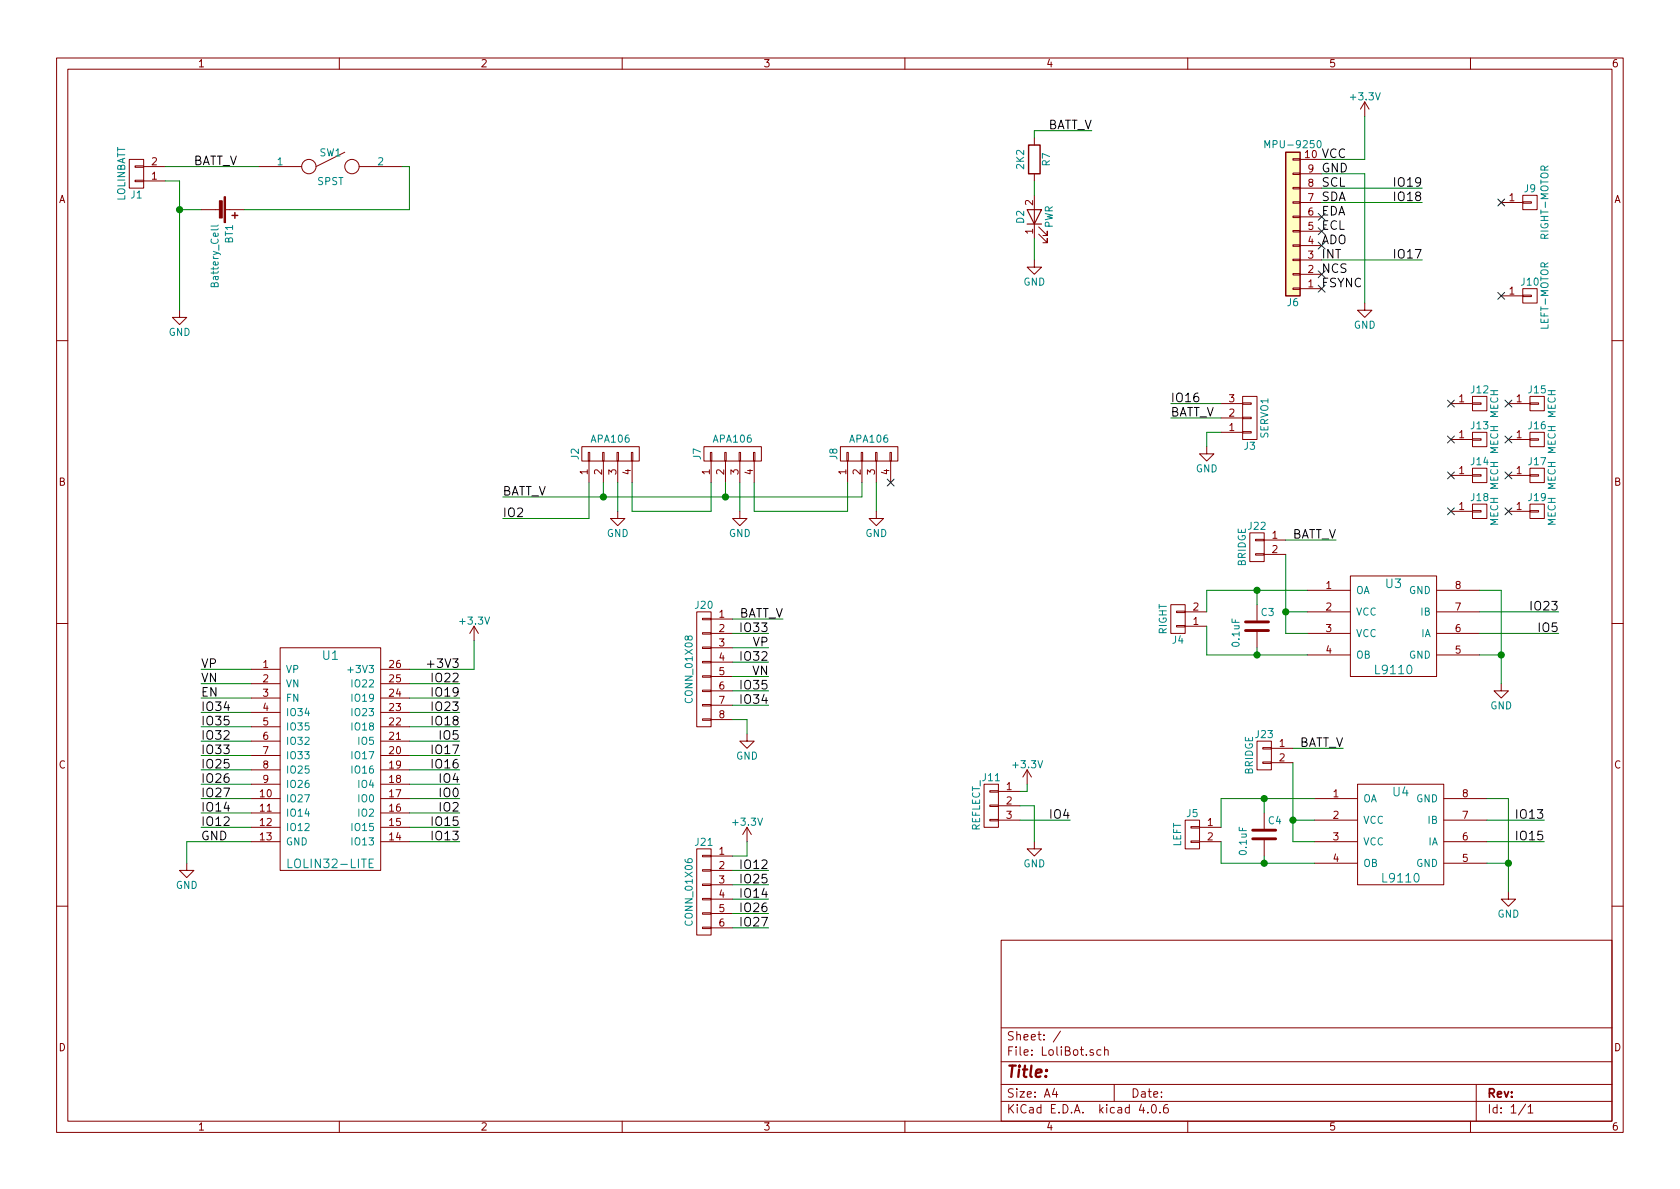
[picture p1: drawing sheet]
<svg xmlns="http://www.w3.org/2000/svg" width="297mm" height="210mm" viewBox="0 0 297 210" stroke-linecap="round" stroke-linejoin="round" font-family="sans-serif">
<g fill="none" stroke="#840000" stroke-width=".18">
<path d="M10 10.3h277v189.9h-277zM12 12.2h273v186.1h-273zM60 10.3v1.9M110 10.3v1.9M160 10.3v1.9M210 10.3v1.9M241.3 18l-.8 1.3M241.3 18v2.6M241.3 18l.8 1.3M260 10.3v1.9M22.9 28.2h2.5v5.1h-2.5zM23.9 29.3h1.5v.3h-1.5z"/>
<path d="M23.9 31.9h1.5v.2h-1.5zM25.4 32h3.8M25.4 29.5h3.8M35.6 37.1h3.3M39.9 37.1h3.3M45.7 29.5h7.6M61 26.9l-5.1 2.6M63.5 29.5h7.6M182.9 24.4v1.2M182.9 30.7v1.3M182.9 34.5v7.7M228.6 28.1h1.3v.2h-1.3z"/>
<path d="M228.6 30.6h1.3v.3h-1.3zM228.6 33.1h1.3v.3h-1.3zM228.6 35.7h1.3v.2h-1.3zM228.6 38.2h1.3v.3h-1.3zM229.9 38.3h3.8M229.9 35.8h3.8M229.9 33.3h3.8M229.9 30.7h3.8M229.9 28.2h3.8M265.4 35.8h3.8M269.2 35.7h1.6v.2h-1.6zM269.2 34.5h2.6v2.6h-2.6z"/>
<path d="M31.7 54.9v1.2h1.3l-1.3 1.3-1.2-1.3h1.2M182.9 46v1.2h1.2l-1.2 1.3-1.3-1.3h1.3M183.6 41.4l1.6 1.5v-.7v.7h-.8M183.6 40.1l1.6 1.6v-.8v.8h-.8M228.6 40.8h1.3v.2h-1.3zM228.6 43.3h1.3v.3h-1.3zM228.6 45.8h1.3v.3h-1.3zM228.6 48.4h1.3v.2h-1.3zM228.6 50.9h1.3v.3h-1.3zM229.9 51h3.8M229.9 48.5h3.8M229.9 46h3.8"/>
<path d="M229.9 43.4h3.8M229.9 40.9h3.8M241.3 53.6v1.3h1.3l-1.3 1.2-1.3-1.2h1.3M265.4 52.3h3.8M269.2 52.2h1.6v.2h-1.6zM269.2 51h2.6v2.6h-2.6zM10 60.2h2M102.9 79h10.1v2.5h-10.1zM124.5 79h10.1v2.5h-10.1zM148.6 79h10.1v2.5h-10.1zM213.4 79v1.3h1.2l-1.2 1.2-1.3-1.2h1.3M215.9 76.4h3.8"/>
<path d="M215.9 73.9h3.8M215.9 71.4h3.8M219.7 71.2h1.5v.3h-1.5zM219.7 73.8h1.5v.2h-1.5zM219.7 76.3h1.5v.3h-1.5zM219.7 70.1h2.5v7.6h-2.5zM256.5 71.4h3.8M256.5 77.7h3.8M260.3 71.2h1.6v.3h-1.6zM260.3 70.1h2.6v2.5h-2.6zM260.3 77.6h1.6v.2h-1.6zM260.3 76.4h2.6v2.6h-2.6z"/>
<path d="M266.7 71.4h3.8M266.7 77.7h3.8M270.5 71.2h1.5v.3h-1.5zM270.5 70.1h2.5v2.5h-2.5zM270.5 77.6h1.5v.2h-1.5zM270.5 76.4h2.5v2.6h-2.5zM285 60.2h2M104 80h.3v1.5h-.3zM104.1 81.5v3.8M106.6 80h.2v1.5h-.2zM106.7 81.5v3.8M109.1 80h.2v1.5h-.2z"/>
<path d="M109.2 90.4v1.3h1.3l-1.3 1.3-1.3-1.3h1.3M109.2 81.5v3.8M111.6 80h.3v1.5h-.3zM111.8 81.5v3.8M125.6 80h.3v1.5h-.3zM125.7 81.5v3.8M128.1 80h.3v1.5h-.3zM128.3 81.5v3.8M130.7 80h.2v1.5h-.2zM130.8 90.4v1.3h1.3l-1.3 1.3-1.3-1.3h1.3M130.8 81.5v3.8M133.2 80h.3v1.5h-.3z"/>
<path d="M133.3 81.5v3.8M149.7 80h.3v1.5h-.3zM149.9 81.5v3.8M152.3 80h.2v1.5h-.2zM152.4 81.5v3.8M154.8 80h.3v1.5h-.3zM154.9 90.4v1.3h1.3l-1.3 1.3-1.2-1.3h1.2M154.9 81.5v3.8M157.4 80h.2v1.5h-.2zM157.5 81.5v3.8M221 94.2h2.5v5.1h-2.5zM222 97.9h1.5v.3h-1.5z"/>
<path d="M222 95.4h1.5v.2h-1.5zM223.5 95.5h3.8M223.5 98h3.8M256.5 84.1h3.8M256.5 90.4h3.8M260.3 83.9h1.6v.3h-1.6zM260.3 82.8h2.6v2.5h-2.6zM260.3 90.3h1.6v.2h-1.6zM260.3 89.1h2.6v2.6h-2.6zM266.7 84.1h3.8M266.7 90.4h3.8M270.5 83.9h1.5v.3h-1.5z"/>
<path d="M270.5 82.8h2.5v2.5h-2.5zM270.5 90.3h1.5v.2h-1.5zM270.5 89.1h2.5v2.6h-2.5zM10 110.3h2M44.4 118.4h5.1M49.5 114.5h17.8v39.4h-17.8zM67.3 118.4h5.1M83.8 110.7l-.7 1.3M83.8 110.7v2.6M83.8 110.7l.8 1.3M123.2 108.2h2.5v20.3h-2.5zM124.2 119.5h1.5v.3h-1.5z"/>
<path d="M124.2 117h1.5v.2h-1.5zM124.2 114.4h1.5v.3h-1.5zM124.2 111.9h1.5v.2h-1.5zM124.2 109.3h1.5v.3h-1.5zM125.7 112h3.8M125.7 109.5h3.8M125.7 114.5h3.8M125.7 117.1h3.8M125.7 119.6h3.8M207 106.9h2.5v5.1h-2.5zM208 108.1h1.5v.2h-1.5zM208 110.6h1.5v.3h-1.5z"/>
<path d="M209.5 108.2h3.9M209.5 110.7h3.9M222.2 106.9v2.8M222.2 111.8v2.7M231.1 104.4h7.7M231.1 108.2h7.7M231.1 112h7.7M231.1 115.8h7.7M238.8 101.8h15.2v17.8h-15.2zM254 104.4h7.6M254 108.2h7.6M254 112h7.6"/>
<path d="M254 115.8h7.6M285 110.3h2M44.4 120.9h5.1M44.4 123.4h5.1M44.4 126h5.1M44.4 128.5h5.1M44.4 131.1h5.1M44.4 133.6h5.1M44.4 136.1h5.1M44.4 138.7h5.1M67.3 120.9h5.1M67.3 123.4h5.1"/>
<path d="M67.3 126h5.1M67.3 128.5h5.1M67.3 131.1h5.1M67.3 133.6h5.1M67.3 136.1h5.1M67.3 138.7h5.1M124.2 127.1h1.5v.3h-1.5zM124.2 124.6h1.5v.2h-1.5zM124.2 122h1.5v.3h-1.5zM125.7 122.2h3.8M125.7 124.7h3.8M125.7 127.2h3.8"/>
<path d="M132.1 129.8v1.3h1.2l-1.2 1.2-1.3-1.2h1.3M174 138.7h2.5v7.6h-2.5zM175 139.8h1.5v.3h-1.5zM176.5 139.9h3.8M181.6 136.1l-.8 1.3M181.6 136.1v2.6M181.6 136.1l.8 1.3M222.2 131.1h2.6v5h-2.6zM223.3 134.7h1.5v.3h-1.5zM223.3 132.2h1.5v.3h-1.5zM224.8 132.3h3.8M224.8 134.9h3.8"/>
<path d="M240 138.7h15.3v17.8h-15.3zM265.4 120.9v1.3h1.3l-1.3 1.2-1.2-1.2h1.2M33 152.6v1.3h1.3l-1.3 1.3-1.3-1.3h1.3M44.4 141.2h5.1M44.4 148.8h5.1M44.4 146.3h5.1M44.4 143.8h5.1M67.3 141.2h5.1M67.3 148.8h5.1M67.3 146.3h5.1M67.3 143.8h5.1M123.2 150.1h2.5v15.2h-2.5z"/>
<path d="M124.2 158.9h1.5v.2h-1.5zM124.2 156.3h1.5v.3h-1.5zM124.2 153.8h1.5v.2h-1.5zM124.2 151.3h1.5v.2h-1.5zM125.7 151.4h3.8M125.7 153.9h3.8M125.7 156.5h3.8M125.7 159h3.8M132.1 146.3l-.8 1.3M132.1 146.3v2.5M132.1 146.3l.7 1.3M175 144.9h1.5v.3h-1.5z"/>
<path d="M175 142.4h1.5v.2h-1.5zM176.5 145h3.8M176.5 142.5h3.8M182.9 148.8v1.3h1.2l-1.2 1.3-1.3-1.3h1.3M209.5 145h2.6v5.1h-2.6zM210.6 148.7h1.5v.3h-1.5zM210.6 146.2h1.5v.2h-1.5zM212.1 148.8h3.8M212.1 146.3h3.8M223.5 143.8v2.8M223.5 148.6v2.8M232.4 141.2h7.6"/>
<path d="M232.4 145h7.6M232.4 148.8h7.6M232.4 152.6h7.6M255.3 141.2h7.6M255.3 145h7.6M255.3 148.8h7.6M255.3 152.6h7.6M266.7 157.7v1.3h1.3l-1.3 1.3-1.3-1.3h1.3M10 160.2h2M124.2 164h1.5v.2h-1.5zM124.2 161.4h1.5v.3h-1.5zM125.7 161.5h3.8"/>
<path d="M125.7 164.1h3.8M177 166.3h108v32h-108zM285 160.2h2M60 198.3v1.9M110 198.3v1.9M160 198.3v1.9M177 194.8h108M177 191.8h108M177 187.8h108M177 181.8h108M186.4 192.5l-.3 1h.9M186.8 193v1"/>
<path d="M187.5 182.3l-1.3 2M193.3 185.7a.37 .37 0 0 0-.6 .1l.1 .2 .5 .2 .1 .1-.3 .3-.4-.1M194.6 185.7l-.4-.1-.3 .3 .1 .6 .2 .1 .4-.1M195.3 185.7l.2-.1 .4 .1v.9M195.3 185.1v1.5M197 191.8v3M201.8 195.2l-.4 1.1h1M202.9 196.7v.1M203.8 195.4l.1-.1a.81 .81 0 0 1 .6 .6 .81 .81 0 0 1-.3 .8l-.1 .1a.8 .8 0 0 1-.6-.6 .8 .8 0 0 1 .3-.8zM205.1 196.7v.1M206.4 195.3a.59 .59 0 0 0-.7 .7l.1 .7 .2 .1 .5-.1 .1-.5-.2-.2-.4-.1-.3 .3M210 198.3v1.9"/>
<path d="M260 198.3v1.9M261 191.8v6.5M269.7 195.2l-1.2 2M270.2 195.8l.4-.5v1.5M270.2 196.8h.8"/>
<circle cx="54.6" cy="29.5" r="1.27"/>
<circle cx="62.2" cy="29.5" r="1.27"/>
</g>
<g fill="#840000" stroke="#840000" stroke-width=".18">
<path d="M39.6 34.8h.3v4.6h-.3z"/>
<path d="M38.8 35.5h.5v3.1h-.5z"/>
</g>
<path d="M41 38.1h1M41.5 37.6v1M181.9 25.6h2v5.1h-2zM227.3 26.9h2.6v25.4h-2.6z" fill="none" stroke="#840000" stroke-width=".25"/>
<path d="M38.6 39.8l-.2 .2h-1.1M223.6 26.1v-1.2l.5 .8 .4-.8v1.2M233 25l.1-.1a.67 .67 0 0 1 .5 .6 .67 .67 0 0 1-.5 .6l-.1-.1-.1-.4zM61.5 118.5h1M65.3 152.6h.5M66 151.9h-.7v1.5h.7" fill="none" stroke="#008484" stroke-width=".18"/>
<g fill="none" stroke="#008400" stroke-width=".18">
<path d="M29.2 32h2.5v22.9M29.2 29.5h16.5M31.7 37.1h3.9M71.1 29.5h1.3v7.6h-29.2M182.9 32v2.5M193 23.1h-10.1v1.3M233.7 30.7h7.6v22.9M233.7 33.3h17.8M233.7 35.8h17.8M241.3 20.6v7.6h-7.6M182.9 42.2v3.8M233.7 46h17.8"/>
<path d="M207 73.9h8.9M207 71.4h8.9M215.9 76.4h-2.5v2.6M104.1 85.3v6.4h-15.2M106.7 85.3v2.6M109.2 85.3v5.1M111.8 85.3v5.1h13.9v-5.1M128.3 85.3v2.6M130.8 85.3v5.1M133.3 85.3v5.1h16.6v-5.1M152.4 85.3v2.6h-63.5M154.9 85.3v5.1"/>
<path d="M227.3 98v14h3.8M227.3 95.5h8.9M35.6 118.4h8.8M83.8 113.3v5.1h-11.4M129.5 112h6.4M129.5 109.5h8.9M129.5 114.5h6.4M129.5 117.1h6.4M129.5 119.6h6.4M213.4 110.7v5.1h17.7M222.2 104.4v2.5M222.2 114.5v1.3"/>
<path d="M227.3 108.2h3.8M231.1 104.4h-17.7v3.8M261.6 104.4h3.8v16.5M261.6 115.8h3.8M261.6 112h14M261.6 108.2h14M35.6 120.9h8.8M35.6 123.4h8.8M35.6 126h8.8M35.6 128.5h8.8M35.6 131.1h8.8M35.6 133.6h8.8"/>
<path d="M35.6 136.1h8.8M35.6 138.7h8.8M72.4 120.9h8.9M72.4 123.4h8.9M72.4 126h8.9M72.4 128.5h8.9M72.4 131.1h8.9M72.4 133.6h8.9M72.4 136.1h8.9M72.4 138.7h8.9M129.5 127.2h2.6v2.6M129.5 122.2h6.4"/>
<path d="M129.5 124.7h6.4M181.6 138.7v1.2h-1.3M228.6 134.9v13.9h3.8M228.6 132.3h8.9M35.6 141.2h8.8M35.6 143.8h8.8M35.6 146.3h8.8M44.4 148.8h-11.4v3.8M72.4 141.2h8.9M72.4 148.8h8.9M72.4 143.8h8.9M72.4 146.3h8.9"/>
<path d="M129.5 153.9h6.4M129.5 156.5h6.4M129.5 159h6.4M132.1 148.8v2.6h-2.6M180.3 142.5h2.6v6.3M180.3 145h8.9M215.9 148.8v3.8h16.5M223.5 141.2v2.6M223.5 151.4v1.2M228.6 145h3.8M232.4 141.2h-16.5v5.1M262.9 141.2h3.8v16.5"/>
<path d="M262.9 152.6h3.8M262.9 148.8h10.1M262.9 145h10.1M129.5 161.5h6.4M129.5 164.1h6.4"/>
</g>
<g fill="#008400" stroke="#008400" stroke-width=".25">
<circle cx="31.8" cy="37.1" r=".51"/>
<circle cx="265.4" cy="115.8" r=".51"/>
<circle cx="227.3" cy="108.2" r=".51"/>
<circle cx="266.7" cy="152.6" r=".51"/>
<circle cx="228.6" cy="145" r=".51"/>
<circle cx="223.5" cy="152.6" r=".51"/>
<circle cx="223.5" cy="141.2" r=".51"/>
<circle cx="222.3" cy="104.4" r=".51"/>
<circle cx="222.3" cy="115.8" r=".51"/>
<circle cx="106.7" cy="87.9" r=".51"/>
<circle cx="128.3" cy="87.9" r=".51"/>
</g>
<path d="M181.6 37.1h2.5l-1.2 2.5zM181.6 39.6h2.5" fill="none" stroke="#840000" stroke-width=".2"/>
<path d="M75.6 117.4h1.1" fill="none" stroke="#000" stroke-width=".18"/>
<path d="M227.3 26.9h2.6v25.4h-2.6z" fill="#ffffc2" stroke="#ffffc2" stroke-width=".18"/>
<g fill="none" stroke="#000084" stroke-width=".18">
<path d="M233.1 37.7l1.2 1.3M234.3 37.7l-1.2 1.3M264.8 35.2l1.2 1.2M266 35.2l-1.2 1.2M233.1 50.4l1.2 1.3M233.1 47.9l1.2 1.2M233.1 42.8l1.2 1.2M233.1 40.3l1.2 1.2M234.3 50.4l-1.2 1.3M234.3 47.9l-1.2 1.2M234.3 42.8l-1.2 1.2M234.3 40.3l-1.2 1.2"/>
<path d="M264.8 51.7l1.2 1.2M266 51.7l-1.2 1.2M255.9 77.1l1.2 1.2M255.9 70.8l1.2 1.2M257.1 77.1l-1.2 1.2M257.1 70.8l-1.2 1.2M266.1 70.8l1.2 1.2M266.1 77.1l1.2 1.2M267.3 70.8l-1.2 1.2M267.3 77.1l-1.2 1.2M156.9 84.7l1.2 1.2M158.1 84.7l-1.2 1.2"/>
<path d="M255.9 89.8l1.2 1.2M255.9 83.5l1.2 1.2M257.1 89.8l-1.2 1.2M257.1 83.5l-1.2 1.2M266.1 83.5l1.2 1.2M266.1 89.8l1.2 1.2M267.3 83.5l-1.2 1.2M267.3 89.8l-1.2 1.2"/>
</g>
<path d="M220.2 111.5h4.1M220.2 110h4.1M221.5 148.3h4.1M221.5 146.8h4.1" fill="none" stroke="#840000" stroke-width=".51"/>
<text font-size="2.8" fill="#840000" x="178" y="190.5">Title:</text>
<g font-size="2.1">
<text x="184.8" y="22.9">BATT_V</text>
<text x="34.3" y="29.2">BATT_V</text>
<text x="233.7" y="27.9">VCC</text>
<text x="233.7" y="30.5">GND</text>
<text x="233.7" y="33">SCL</text>
<text x="233.7" y="35.6">SDA</text>
<text x="246.9" y="33">IO19</text>
<text x="246.9" y="35.6">IO18</text>
<text x="233.7" y="38.1">EDA</text>
<text x="233.7" y="40.6">ECL</text>
<text x="233.7" y="43.2">ADO</text>
<text x="233.7" y="45.7">INT</text>
<text x="246.9" y="45.7">IO17</text>
<text x="233.7" y="48.3">NCS</text>
<text x="233.7" y="50.8">FSYNC</text>
<text x="207" y="71.1">IO16</text>
<text x="207" y="73.7">BATT_V</text>
<text x="88.9" y="87.6">BATT_V</text>
<text x="88.9" y="91.4">IO2</text>
<text x="228" y="95.2">BATT_V</text>
<text x="271" y="107.9">IO23</text>
<text x="130.2" y="109.2">BATT_V</text>
<text x="131.3" y="111.8">IO33</text>
<text x="272.2" y="111.8">IO5</text>
<text x="35.6" y="118.1">VP</text>
<text x="76.3" y="118.1">+3V3</text>
<text x="131.3" y="116.8">IO32</text>
<text x="132.9" y="119.4">VN</text>
<text x="133.1" y="114.3">VP</text>
<text x="35.6" y="120.6">VN</text>
<text x="35.6" y="123.2">EN</text>
<text x="35.6" y="125.7">IO34</text>
<text x="76.7" y="120.6">IO22</text>
<text x="76.7" y="123.2">IO19</text>
<text x="76.7" y="125.7">IO23</text>
<text x="131.3" y="124.5">IO34</text>
<text x="131.3" y="121.9">IO35</text>
<text x="35.6" y="128.3">IO35</text>
<text x="35.6" y="130.8">IO32</text>
<text x="76.7" y="128.3">IO18</text>
<text x="77.9" y="130.8">IO5</text>
<text x="35.6" y="133.3">IO33</text>
<text x="35.6" y="135.9">IO25</text>
<text x="76.7" y="133.3">IO17</text>
<text x="76.7" y="135.9">IO16</text>
<text x="229.2" y="132.1">BATT_V</text>
<text x="35.6" y="138.4">IO26</text>
<text x="35.6" y="141">IO27</text>
<text x="35.6" y="143.5">IO14</text>
<text x="77.9" y="138.4">IO4</text>
<text x="77.9" y="141">IO0</text>
<text x="77.9" y="143.5">IO2</text>
<text x="35.6" y="146">IO12</text>
<text x="35.6" y="148.6">GND</text>
<text x="76.7" y="146">IO15</text>
<text x="76.7" y="148.6">IO13</text>
<text x="185.8" y="144.8">IO4</text>
<text x="268.5" y="144.8">IO13</text>
<text x="268.5" y="148.6">IO15</text>
<text x="131.3" y="153.7">IO12</text>
<text x="131.3" y="156.2">IO25</text>
<text x="131.3" y="161.3">IO26</text>
<text x="131.3" y="158.7">IO14</text>
<text x="131.3" y="163.8">IO27</text>
</g>
<g font-size="2.1" fill="#008484">
<text x="245" y="104">U3</text>
<text x="57.1" y="116.7">U1</text>
<text x="243.4" y="119.2">L9110</text>
<text x="246.3" y="140.8">U4</text>
<text x="51.4" y="153.5">LOLIN32-LITE</text>
<text x="244.7" y="156.1">L9110</text>
</g>
<g font-size="2.1" fill="#840000">
<text x="178" y="184">Sheet: /</text>
<text x="178" y="186.7">File: LoliBot.sch</text>
<text x="178" y="196.9">KiCad E.D.A. kicad 4.0.6</text>
<text x="178" y="194.1">Size: A4</text>
<text x="200" y="194.1">Date:</text>
<text x="263" y="194.1">Rev:</text>
<text x="263" y="196.9">Id: 1/1</text>
</g>
<g font-size="1.8" fill="#840000">
<text x="35" y="11.9">1</text>
<text x="85" y="11.9">2</text>
<text x="135" y="11.9">3</text>
<text x="185" y="11.9">4</text>
<text x="235" y="11.9">5</text>
<text x="285" y="11.9">6</text>
<text x="26.8" y="29.2">2</text>
<text x="230.8" y="27.9">10</text>
<text x="10.4" y="35.9">A</text>
<text x="26.8" y="31.7">1</text>
<text x="231.3" y="35.6">7</text>
<text x="231.3" y="33">8</text>
<text x="231.3" y="30.5">9</text>
<text x="266.9" y="35.6">1</text>
<text x="285.4" y="35.9">A</text>
<text x="182.6" y="41.4" transform="rotate(-90 182.6 41.4)">1</text>
<text x="182.6" y="36.3" transform="rotate(-90 182.6 36.3)">2</text>
<text x="231.3" y="40.6">5</text>
<text x="231.3" y="38.1">6</text>
<text x="231.3" y="45.7">3</text>
<text x="231.3" y="43.2">4</text>
<text x="231.3" y="50.8">1</text>
<text x="231.3" y="48.3">2</text>
<text x="266.9" y="52.1">1</text>
<text x="217.3" y="71.1">3</text>
<text x="258" y="71.1">1</text>
<text x="268.1" y="71.1">1</text>
<text x="217.3" y="76.2">1</text>
<text x="217.3" y="73.7">2</text>
<text x="258" y="77.5">1</text>
<text x="268.1" y="77.5">1</text>
<text x="103.9" y="83.9" transform="rotate(-90 103.9 83.9)">1</text>
<text x="106.4" y="83.9" transform="rotate(-90 106.4 83.9)">2</text>
<text x="109" y="83.9" transform="rotate(-90 109 83.9)">3</text>
<text x="111.5" y="83.9" transform="rotate(-90 111.5 83.9)">4</text>
<text x="125.5" y="83.9" transform="rotate(-90 125.5 83.9)">1</text>
<text x="128" y="83.9" transform="rotate(-90 128 83.9)">2</text>
<text x="130.6" y="83.9" transform="rotate(-90 130.6 83.9)">3</text>
<text x="133.1" y="83.9" transform="rotate(-90 133.1 83.9)">4</text>
<text x="149.6" y="83.9" transform="rotate(-90 149.6 83.9)">1</text>
<text x="152.1" y="83.9" transform="rotate(-90 152.1 83.9)">2</text>
<text x="154.7" y="83.9" transform="rotate(-90 154.7 83.9)">3</text>
<text x="157.2" y="83.9" transform="rotate(-90 157.2 83.9)">4</text>
<text x="258" y="83.8">1</text>
<text x="268.1" y="83.8">1</text>
<text x="10.4" y="85.9">B</text>
<text x="285.4" y="85.9">B</text>
<text x="224.9" y="95.2">1</text>
<text x="258" y="90.2">1</text>
<text x="268.1" y="90.2">1</text>
<text x="224.9" y="97.8">2</text>
<text x="211" y="107.9">2</text>
<text x="234.5" y="104.1">1</text>
<text x="234.5" y="107.9">2</text>
<text x="257.3" y="107.9">7</text>
<text x="257.3" y="104.1">8</text>
<text x="127.2" y="109.2">1</text>
<text x="127.2" y="111.8">2</text>
<text x="211" y="110.5">1</text>
<text x="234.5" y="111.8">3</text>
<text x="257.3" y="111.8">6</text>
<text x="46.5" y="118.1">1</text>
<text x="68.9" y="118.1">26</text>
<text x="127.2" y="114.3">3</text>
<text x="127.2" y="116.8">4</text>
<text x="127.2" y="119.4">5</text>
<text x="234.5" y="115.6">4</text>
<text x="257.3" y="115.6">5</text>
<text x="46.5" y="120.6">2</text>
<text x="46.5" y="123.2">3</text>
<text x="46.5" y="125.7">4</text>
<text x="68.9" y="125.7">23</text>
<text x="68.9" y="123.2">24</text>
<text x="68.9" y="120.6">25</text>
<text x="127.2" y="121.9">6</text>
<text x="127.2" y="124.5">7</text>
<text x="46.5" y="128.3">5</text>
<text x="46.5" y="130.8">6</text>
<text x="68.9" y="130.8">21</text>
<text x="68.9" y="128.3">22</text>
<text x="127.2" y="127">8</text>
<text x="10.4" y="135.9">C</text>
<text x="46.5" y="133.3">7</text>
<text x="46.5" y="135.9">8</text>
<text x="68.9" y="133.3">20</text>
<text x="68.9" y="135.9">19</text>
<text x="226.2" y="132.1">1</text>
<text x="226.2" y="134.6">2</text>
<text x="285.4" y="135.9">C</text>
<text x="46" y="141">10</text>
<text x="46" y="143.5">11</text>
<text x="46.5" y="138.4">9</text>
<text x="68.9" y="143.5">16</text>
<text x="68.9" y="141">17</text>
<text x="68.9" y="138.4">18</text>
<text x="178" y="139.7">1</text>
<text x="178" y="142.2">2</text>
<text x="235.7" y="141">1</text>
<text x="258.6" y="141">8</text>
<text x="46" y="146">12</text>
<text x="46" y="148.6">13</text>
<text x="68.9" y="148.6">14</text>
<text x="68.9" y="146">15</text>
<text x="178" y="144.8">3</text>
<text x="213.5" y="146">1</text>
<text x="213.5" y="148.6">2</text>
<text x="235.7" y="144.8">2</text>
<text x="235.7" y="148.6">3</text>
<text x="258.6" y="148.6">6</text>
<text x="258.6" y="144.8">7</text>
<text x="127.2" y="151.1">1</text>
<text x="127.2" y="153.7">2</text>
<text x="235.7" y="152.4">4</text>
<text x="258.6" y="152.4">5</text>
<text x="127.2" y="156.2">3</text>
<text x="127.2" y="158.7">4</text>
<text x="127.2" y="161.3">5</text>
<text x="127.2" y="163.8">6</text>
<text x="10.4" y="185.9">D</text>
<text x="285.4" y="185.9">D</text>
<text x="35" y="199.9">1</text>
<text x="85" y="199.9">2</text>
<text x="135" y="199.9">3</text>
<text x="185" y="199.9">4</text>
<text x="235" y="199.9">5</text>
<text x="285" y="199.9">6</text>
</g>
<g font-size="1.8" fill="#008484">
<text x="239" y="17.7">+3.3V</text>
<text x="49" y="29.2">1</text>
<text x="56.5" y="27.6">SW1</text>
<text x="66.8" y="29.2">2</text>
<text x="181.1" y="29.8" transform="rotate(-90 181.1 29.8)">2K2</text>
<text x="185.6" y="29.3" transform="rotate(-90 185.6 29.3)">R7</text>
<text x="224.4" y="26.2">MPU-9250</text>
<text x="22.1" y="35.7" transform="rotate(-90 22.1 35.7)">LOLINBATT</text>
<text x="23.2" y="35.1">J1</text>
<text x="56.1" y="32.7">SPST</text>
<text x="269.5" y="34">J9</text>
<text x="181.1" y="39.5" transform="rotate(-90 181.1 39.5)">D2</text>
<text x="186.1" y="40.4" transform="rotate(-90 186.1 40.4)">PWR</text>
<text x="41.2" y="43" transform="rotate(-90 41.2 43)">BT1</text>
<text x="273.8" y="42.1" transform="rotate(-90 273.8 42.1)">RIGHT-MOTOR</text>
<text x="38.6" y="50.5" transform="rotate(-90 38.6 50.5)">Battery_Cell</text>
<text x="180.9" y="50.5">GND</text>
<text x="269" y="50.5">J10</text>
<text x="29.8" y="59.4">GND</text>
<text x="227.6" y="54.1">J6</text>
<text x="239.3" y="58.1">GND</text>
<text x="273.8" y="58.1" transform="rotate(-90 273.8 58.1)">LEFT-MOTOR</text>
<text x="260.1" y="69.5">J12</text>
<text x="270.3" y="69.5">J15</text>
<text x="224.2" y="77.5" transform="rotate(-90 224.2 77.5)">SERVO1</text>
<text x="260.1" y="75.9">J13</text>
<text x="270.3" y="75.9">J16</text>
<text x="102.3" y="81.2" transform="rotate(-90 102.3 81.2)">J2</text>
<text x="104.6" y="78.3">APA106</text>
<text x="123.9" y="81.2" transform="rotate(-90 123.9 81.2)">J7</text>
<text x="126.2" y="78.3">APA106</text>
<text x="148" y="81.2" transform="rotate(-90 148 81.2)">J8</text>
<text x="150.3" y="78.3">APA106</text>
<text x="211.4" y="83.5">GND</text>
<text x="220" y="79.5">J3</text>
<text x="260.1" y="82.2">J14</text>
<text x="270.3" y="82.2">J17</text>
<text x="260.1" y="88.6">J18</text>
<text x="270.3" y="88.6">J19</text>
<text x="107.3" y="94.9">GND</text>
<text x="128.9" y="94.9">GND</text>
<text x="153" y="94.9">GND</text>
<text x="220.8" y="93.7">J22</text>
<text x="264.9" y="93" transform="rotate(-90 264.9 93)">MECH MECH MECH MECH</text>
<text x="275" y="93" transform="rotate(-90 275 93)">MECH MECH MECH MECH</text>
<text x="220.2" y="100.2" transform="rotate(-90 220.2 100.2)">BRIDGE</text>
<text x="123" y="107.6">J20</text>
<text x="239.8" y="105">OA</text>
<text x="249" y="105">GND</text>
<text x="81.5" y="110.4">+3.3V</text>
<text x="206.3" y="112.2" transform="rotate(-90 206.3 112.2)">RIGHT</text>
<text x="207.3" y="113.8">J4</text>
<text x="223" y="108.9">C3</text>
<text x="239.8" y="108.8">VCC</text>
<text x="239.8" y="112.6">VCC</text>
<text x="251.2" y="112.6">IA</text>
<text x="251.2" y="108.8">IB</text>
<text x="50.5" y="119">VP</text>
<text x="62.1" y="119">+3V3</text>
<text x="219.2" y="114.2" transform="rotate(-90 219.2 114.2)">0.1uF</text>
<text x="239.8" y="116.5">OB</text>
<text x="249" y="116.5">GND</text>
<text x="50.5" y="121.5">VN</text>
<text x="50.5" y="124.1">FN</text>
<text x="62.5" y="124.1">IO19</text>
<text x="62.5" y="121.5">IO22</text>
<text x="122.5" y="124" transform="rotate(-90 122.5 124)">CONN_01X08</text>
<text x="263.5" y="125.4">GND</text>
<text x="50.5" y="126.6">IO34</text>
<text x="50.5" y="129.2">IO35</text>
<text x="50.5" y="131.7">IO32</text>
<text x="62.5" y="129.2">IO18</text>
<text x="62.5" y="126.6">IO23</text>
<text x="63.4" y="131.7">IO5</text>
<text x="222" y="130.5">J23</text>
<text x="50.5" y="134.2">IO33</text>
<text x="50.5" y="136.8">IO25</text>
<text x="62.5" y="134.2">IO17</text>
<text x="62.5" y="136.8">IO16</text>
<text x="130.1" y="134.3">GND</text>
<text x="179.3" y="135.8">+3.3V</text>
<text x="221.5" y="137" transform="rotate(-90 221.5 137)">BRIDGE</text>
<text x="50.5" y="139.3">IO26</text>
<text x="50.5" y="141.9">IO27</text>
<text x="63.4" y="141.9">IO0</text>
<text x="63.4" y="139.3">IO4</text>
<text x="173.8" y="138.1">J11</text>
<text x="241" y="141.9">OA</text>
<text x="250.3" y="141.9">GND</text>
<text x="50.5" y="144.4">IO14</text>
<text x="50.5" y="146.9">IO12</text>
<text x="50.5" y="149.5">GND</text>
<text x="62.5" y="149.5">IO13</text>
<text x="62.5" y="146.9">IO15</text>
<text x="63.4" y="144.4">IO2</text>
<text x="123" y="149.5">J21</text>
<text x="129.7" y="146">+3.3V</text>
<text x="173.3" y="147" transform="rotate(-90 173.3 147)">REFLECT_</text>
<text x="208.8" y="149.8" transform="rotate(-90 208.8 149.8)">LEFT</text>
<text x="209.9" y="144.5">J5</text>
<text x="224.3" y="145.7">C4</text>
<text x="241" y="145.7">VCC</text>
<text x="241" y="149.5">VCC</text>
<text x="252.5" y="149.5">IA</text>
<text x="252.5" y="145.7">IB</text>
<text x="180.9" y="153.4">GND</text>
<text x="220.4" y="151" transform="rotate(-90 220.4 151)">0.1uF</text>
<text x="241" y="153.3">OB</text>
<text x="250.3" y="153.3">GND</text>
<text x="31.1" y="157.2">GND</text>
<text x="122.5" y="163.4" transform="rotate(-90 122.5 163.4)">CONN_01X06</text>
<text x="264.7" y="162.2">GND</text>
</g>
</svg>
